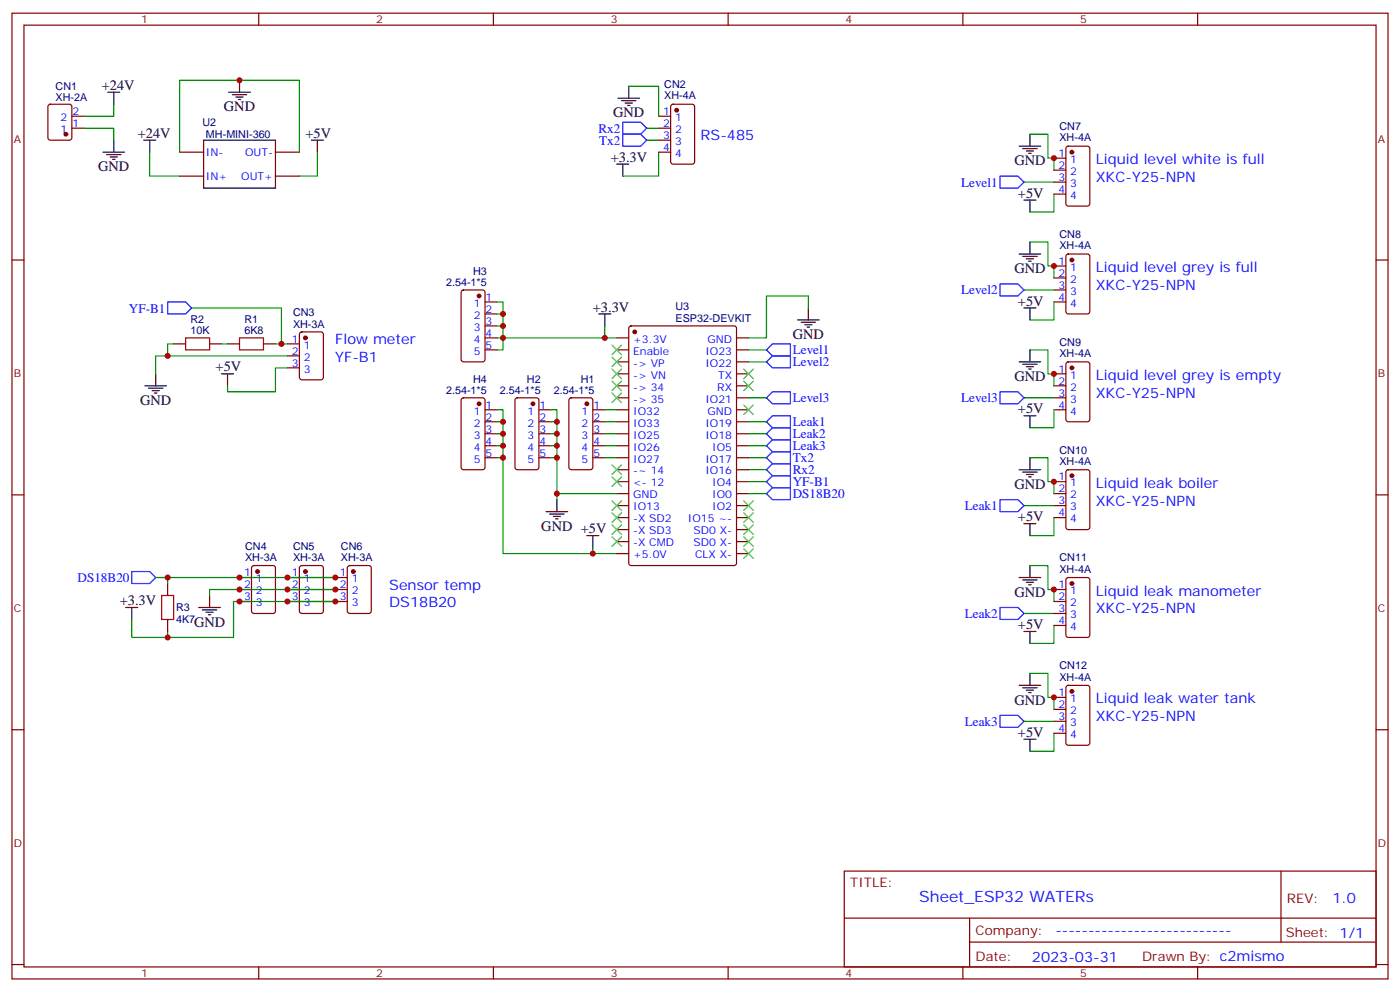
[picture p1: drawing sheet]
<svg xmlns="http://www.w3.org/2000/svg" width="412mm" height="292mm" viewBox="0 0 412 292" stroke-linecap="round" stroke-linejoin="round" font-family="sans-serif">
<g fill="none" stroke="#870000" stroke-width=".35">
<path d="M3.5 3.9h405.4v284.3h-405.4zM7.1 7.4h398.2v277.3h-398.2zM76.2 3.9v3.5M145.3 3.9v3.5M214.5 3.9v3.5M283.6 3.9v3.5M352.8 3.9v3.5M14.3 30.9l.5-.2h5.7l.6 .4 .1 9.5-.5 .6-5.9 .1-.6-.5-.1-9.4zM21.2 37.7h3.5M21.2 34.2h3.5M194 37.7h3.6M194 34.2h3.6"/>
<path d="M197.8 30.9l.5-.2h5.6l.7 .4v16.5l-.5 .7h-5.8l-.7-.4v-16.5zM52.9 44.8h7.1M52.9 51.9h7.1M81.1 44.8h7.1M81.1 51.9h7.1M194 44.8h3.6M194 41.3h3.6M310.4 46.6h3.6M310.4 50.1h3.6M310.4 53.6h3.6M310.4 57.2h3.6M314.2 43.2l.5-.2h5.6l.7 .5v16.5l-.4 .6-5.9 .1-.7-.5v-16.5z"/>
<path d="M3.5 76.6h3.6M310.4 78.3h3.6M314.2 75l.5-.2h5.6l.7 .4v16.5l-.4 .7h-5.9l-.7-.4v-16.5zM405.3 76.6h3.6M88.4 97.9l.5-.2h5.6l.7 .5v12.9l-.4 .7h-5.9l-.7-.4v-13zM136.1 85.6l.4-.2h5.7l.6 .4 .1 20-.5 .7h-5.9l-.6-.4-.1-20zM142.9 99.5h3.5M142.9 88.9h3.5M142.9 96h3.5M142.9 92.4h3.5M181.7 99.5h3.5M185.4 96.2l.5-.2h30.4l.6 .4 .1 69.4-.5 .7h-30.6l-.6-.5-.1-69.3z"/>
<path d="M217 99.5h3.5M310.4 81.8h3.6M310.4 85.4h3.6M310.4 88.9h3.6M51.2 101.2h3.5M61.7 101.2h3.6M67 101.2h3.6M77.6 101.2h3.5M84.7 101.2h3.5M84.7 104.8h3.5M84.7 108.3h3.5M136.1 117.3l.4-.2h5.7l.6 .5 .1 20-.5 .6-5.9 .1-.6-.5-.1-20z"/>
<path d="M142.9 103h3.5M151.9 117.3l.5-.2h5.6l.7 .5v20l-.4 .6-5.9 .1-.7-.5v-20zM167.8 117.3l.5-.2h5.6l.7 .5v20l-.4 .6-5.9 .1-.7-.5v-20zM181.7 103h3.5M181.7 106.5h3.5M181.7 110.1h3.5M181.7 113.6h3.5M181.7 117.1h3.5M217 103h3.5M217 106.5h3.5M217 110.1h3.5M217 113.6h3.5"/>
<path d="M217 117.1h3.5M310.4 110.1h3.6M310.4 113.6h3.6M310.4 117.1h3.6M314.2 106.7l.5-.2h5.6l.7 .5v16.5l-.4 .6-5.9 .1-.7-.5v-16.5zM142.9 120.7h3.5M142.9 124.2h3.5M142.9 127.7h3.5M142.9 131.2h3.5M142.9 134.8h3.5M158.7 120.7h3.6M158.7 124.2h3.6"/>
<path d="M158.7 127.7h3.6M158.7 131.2h3.6M158.7 134.8h3.6M174.6 120.7h3.6M174.6 124.2h3.6M174.6 127.7h3.6M174.6 131.2h3.6M174.6 134.8h3.6M181.7 120.7h3.5M181.7 124.2h3.5M181.7 127.7h3.5M181.7 131.2h3.5"/>
<path d="M181.7 134.8h3.5M181.7 138.3h3.5M217 120.7h3.5M217 124.2h3.5M217 127.7h3.5M217 131.2h3.5M217 134.8h3.5M217 138.3h3.5M310.4 120.7h3.6M314.2 138.5l.5-.2h5.6l.7 .4v16.5l-.4 .7h-5.9l-.7-.4v-16.5zM3.5 145.7h3.6M181.7 141.8h3.5"/>
<path d="M181.7 145.3h3.5M181.7 148.9h3.5M181.7 152.4h3.5M181.7 155.9h3.5M181.7 159.5h3.5M217 141.8h3.5M217 145.3h3.5M217 148.9h3.5M217 152.4h3.5M217 155.9h3.5M217 159.5h3.5M310.4 141.8h3.6"/>
<path d="M310.4 145.3h3.6M310.4 148.9h3.6M310.4 152.4h3.6M405.3 145.7h3.6M49.4 171.8v3.5M70.6 170h3.5M70.6 173.6h3.5M70.6 177.1h3.5M74.3 166.7l.5-.2h5.6l.7 .4v13l-.4 .7h-5.9l-.7-.4v-13zM84.7 170h3.5M84.7 173.6h3.5M84.7 177.1h3.5"/>
<path d="M88.4 166.7l.5-.2h5.6l.7 .4v13l-.4 .7h-5.9l-.7-.4v-13zM98.8 170h3.5M98.8 173.6h3.5M98.8 177.1h3.5M102.5 166.7l.5-.2h5.7l.6 .4 .1 13-.5 .7h-5.9l-.6-.4-.1-13zM181.7 163h3.5M217 163h3.5M310.4 173.6h3.6M310.4 177.1h3.6M314.2 170.2l.5-.2h5.6l.7 .5v16.5l-.4 .6-5.9 .1-.7-.5v-16.5zM49.4 182.4v3.5M310.4 180.6h3.6"/>
<path d="M310.4 184.2h3.6M3.5 214.8h3.6M310.4 205.3h3.6M310.4 208.8h3.6M310.4 212.4h3.6M310.4 215.9h3.6M314.2 202l.5-.2h5.6l.7 .4v16.5l-.4 .7h-5.9l-.7-.4v-16.5zM405.3 214.8h3.6M248.7 256.5h156.6v28.2h-156.6zM377.3 256.5v20.9M248.7 270.3h156.5M285.6 277.4h119.6"/>
<path d="M285.6 270.3v14.1M3.5 284h3.6M76.2 284.7v3.5M145.3 284.7v3.5M214.5 284.7v3.5M283.6 284.7v3.5M352.8 284.7v3.5M405.3 284h3.6"/>
</g>
<g fill="none" stroke="#008700" stroke-width=".35">
<path d="M24.7 37.7h8.8v3.6M33.5 30.7v3.5h-8.8M185.2 25.4h8.8v8.8M190.5 37.7h3.5M303.4 39.5h5.3v7.1h1.7v3.5M44.1 44.8v7.1h8.8M52.9 44.8v-21.2h35.3v21.2M93.5 44.8v7.1h-5.3M190.5 41.3h3.5M194 44.8v7.1h-10.6M301.6 53.6h8.8M310.4 57.2v5.2h-7"/>
<path d="M303.4 71.3h5.3v7h1.7v3.5M56.4 90.7h26.5v10.5M146.4 88.9h1.8v10.6h-1.8M146.4 96h1.8M146.4 92.4h1.8M178.2 96v3.5h3.5M178.2 99.5h-30v3.5h-1.8M238.1 90.7v-3.6h-12.3v12.4h-5.3M301.6 85.4h8.8M310.4 88.9v5.3h-7M51.2 101.2h-1.8v3.6M65.3 101.2h1.7"/>
<path d="M81.1 101.2h3.6M84.7 104.8h-38.8v5.3M84.7 108.3h-3.6v7.1h-14.1v-1.8M220.5 117.1h5.3M220.5 103h5.3M220.5 106.5h5.3M301.6 117.1h8.8M303.4 103h5.3v7.1h1.7v3.5M146.4 120.7h1.8v42.3h26.4M146.4 134.8h1.8M146.4 124.2h1.8M146.4 127.7h1.8"/>
<path d="M146.4 131.2h1.8M162.3 120.7h1.7v24.6M162.3 134.8h1.7M162.3 124.2h1.7M162.3 127.7h1.7M162.3 131.2h1.7M178.2 134.8h3.5M178.2 124.2h3.5M178.2 127.7h3.5M178.2 131.2h3.5M178.2 120.7h3.5M220.5 134.8h5.3"/>
<path d="M220.5 138.3h5.3M220.5 124.2h5.3M220.5 127.7h5.3M220.5 131.2h5.3M303.4 134.8h5.3v7h1.7v3.5M310.4 120.7v5.2h-7M181.7 145.3h-17.7v1.8M220.5 141.8h5.3M220.5 145.3h5.3M301.6 148.9h8.8M310.4 152.4v5.3h-7M45.9 170h52.9"/>
<path d="M49.4 170v1.8M84.7 173.6h14.1h-37.1v1.7M84.7 177.1h14.1h-30v10.6h-19.4v-1.8M174.6 161.2v1.8h7.1M303.4 166.5h5.3v7.1h1.7v3.5M38.8 182.4v5.3h10.6M301.6 180.6h8.8M303.4 198.3h5.3v7h1.7v3.5M310.4 184.2v5.2h-7M301.6 212.4h8.8M310.4 215.9v5.3h-7"/>
</g>
<g fill="none" stroke="#000" stroke-width=".35">
<path d="M31.7 27.2h3.6M33.5 27.2v3.5M67.4 27.2h6.3M68.4 27.9h4.3M69.5 28.6h2.1M70.2 29.3h.7M70.6 23.6v3.6M182 28.9h6.4M183.1 29.6h4.2M184.1 30.3h2.2M184.9 31h.7M185.2 25.4v3.5"/>
<path d="M303.4 39.5v3.5M30.3 44.8h6.4M31.4 45.5h4.2M32.5 46.2h2.1M33.2 46.9h.7M33.5 41.3v3.5M42.3 41.3h3.6M44.1 41.3v3.5M60 41.3h21.1v14.1h-21.1zM91.7 41.3h3.5M93.5 41.3v3.5M181.7 48.3h3.5"/>
<path d="M183.4 48.3v3.6M300.2 43h6.4M301.3 43.7h4.2M301.6 58.9h3.6M302.3 44.5h2.1M303 45.2h.7M303.4 58.9v3.5M300.2 74.8h6.4M301.3 75.5h4.2M302.3 76.2h2.1M303 76.9h.7M303.4 71.3v3.5"/>
<path d="M176.4 92.4h3.5M178.2 92.4v3.6M234.9 94.2h6.4M236 94.9h4.2M237.1 95.6h2.1M237.8 96.3h.7M238.1 90.7v3.5M301.6 90.7h3.6M303.4 90.7v3.5M42.7 113.6h6.3M43.7 114.3h4.3M44.8 115h2.1"/>
<path d="M45.5 115.7h.7M45.9 110.1v3.5M65.3 110.1h3.5M67 110.1v3.5M300.2 106.5h6.4M301.3 107.2h4.2M302.3 108h2.1M303 108.7h.7M303.4 103v3.5M300.2 138.3h6.4M301.3 139h4.2M301.6 122.4h3.6"/>
<path d="M302.3 139.7h2.1M303.4 122.4v3.5M303.4 134.8v3.5M160.9 150.6h6.3M161.9 151.3h4.3M163 152h2.1M163.7 152.8h.7M164 147.1v3.5M172.9 157.7h3.5M174.6 157.7v3.5M301.6 154.2h3.6M303 140.4h.7"/>
<path d="M303.4 154.2v3.5M37 178.9h3.6M38.8 178.9v3.5M58.6 178.9h6.3M59.6 179.6h4.3M61.7 175.3v3.6M300.2 170h6.4M301.3 170.7h4.2M302.3 171.5h2.1M303 172.2h.7M303.4 166.5v3.5M60.7 180.3h2.1"/>
<path d="M61.4 181h.7M301.6 185.9h3.6M303.4 185.9v3.5M303.4 198.3v3.5M300.2 201.8h6.4M301.3 202.5h4.2M301.6 217.7h3.6M302.3 203.2h2.1M303 203.9h.7M303.4 217.7v3.5"/>
</g>
<g fill="#870000" stroke="#870000" stroke-width=".35">
<circle cx="19.4" cy="39.5" r=".53"/>
<circle cx="315.7" cy="44.8" r=".53"/>
<circle cx="199.3" cy="32.5" r=".53"/>
<circle cx="75.8" cy="168.3" r=".53"/>
<circle cx="90" cy="99.5" r=".53"/>
<circle cx="187" cy="97.7" r=".53"/>
<circle cx="315.7" cy="140.1" r=".53"/>
<circle cx="90" cy="168.3" r=".53"/>
<circle cx="315.7" cy="76.6" r=".53"/>
<circle cx="315.7" cy="108.3" r=".53"/>
<circle cx="315.7" cy="171.8" r=".53"/>
<circle cx="315.7" cy="203.6" r=".53"/>
<circle cx="104.1" cy="168.3" r=".53"/>
<circle cx="172.9" cy="118.9" r=".53"/>
<circle cx="157" cy="118.9" r=".53"/>
<circle cx="141.1" cy="87.1" r=".53"/>
<circle cx="141.1" cy="118.9" r=".53"/>
</g>
<g fill="none" stroke="#00f" stroke-width=".35">
<path d="M183.4 39.5h5.3l1.8 1.8-1.8 1.7h-5.3zM183.4 36h5.3l1.8 1.7-1.8 1.8h-5.3zM294.6 51.9h5.3l1.7 1.7-1.7 1.8h-5.3zM49.4 88.9h5.3l1.7 1.8-1.7 1.7h-5.3zM294.6 83.6h5.3l1.7 1.8-1.7 1.7h-5.3zM227.5 101.2h5.3v3.6h-5.3l-1.7-1.8zM227.5 104.8h5.3v3.5h-5.3l-1.7-1.8zM227.5 115.4h5.3v3.5h-5.3l-1.7-1.8zM294.6 115.4h5.3l1.7 1.7-1.7 1.8h-5.3zM227.5 133h5.3v3.5h-5.3l-1.7-1.7zM227.5 136.5h5.3v3.6h-5.3l-1.7-1.8zM227.5 122.4h5.3v3.5h-5.3l-1.7-1.7z"/>
<path d="M227.5 125.9h5.3v3.6h-5.3l-1.7-1.8zM227.5 129.5h5.3v3.5h-5.3l-1.7-1.8zM227.5 140.1h5.3v3.5h-5.3l-1.7-1.8zM227.5 143.6h5.3v3.5h-5.3l-1.7-1.8zM294.6 147.1h5.3l1.7 1.8-1.7 1.7h-5.3zM38.8 168.3h5.3l1.8 1.7-1.8 1.8h-5.3zM294.6 178.9h5.3l1.7 1.7-1.7 1.8h-5.3zM294.6 210.6h5.3l1.7 1.8-1.7 1.7h-5.3z"/>
</g>
<path d="M54.7 99.5h7v3.5h-7zM70.6 99.5h7v3.5h-7zM47.6 175.3h3.6v7.1h-3.6z" fill="none" stroke="#a10000" stroke-width=".35"/>
<g fill="none" stroke="#3c3" stroke-width=".35">
<path d="M180.3 101.6l2.8 2.8M180.3 105.1l2.8 2.9M180.3 108.7l2.8 2.8M180.3 112.2l2.8 2.8M180.3 115.7l2.8 2.8M183.1 101.6l-2.8 2.8M183.1 105.1l-2.8 2.9M183.1 108.7l-2.8 2.8M183.1 112.2l-2.8 2.8M183.1 115.7l-2.8 2.8M219.1 108.7l2.8 2.8M219.1 112.2l2.8 2.8"/>
<path d="M219.1 119.2l2.8 2.9M221.9 108.7l-2.8 2.8M221.9 112.2l-2.8 2.8M221.9 119.2l-2.8 2.9M180.3 136.9l2.8 2.8M183.1 136.9l-2.8 2.8M180.3 140.4l2.8 2.8M180.3 147.5l2.8 2.8M180.3 151l2.8 2.8M180.3 154.5l2.8 2.8M180.3 158l2.8 2.9M183.1 147.5l-2.8 2.8"/>
<path d="M183.1 151l-2.8 2.8M183.1 140.4l-2.8 2.8M183.1 154.5l-2.8 2.8M183.1 158l-2.8 2.9M219.1 158l2.8 2.9M219.1 154.5l2.8 2.8M219.1 151l2.8 2.8M219.1 147.5l2.8 2.8M221.9 158l-2.8 2.9M221.9 154.5l-2.8 2.8M221.9 151l-2.8 2.8M221.9 147.5l-2.8 2.8"/>
<path d="M219.1 161.6l2.8 2.8M221.9 161.6l-2.8 2.8"/>
</g>
<g fill="#c00">
<circle cx="70.6" cy="23.6" r=".88"/>
<circle cx="310.4" cy="46.6" r=".88"/>
<circle cx="49.4" cy="170" r=".88"/>
<circle cx="49.4" cy="104.8" r=".88"/>
<circle cx="82.9" cy="101.2" r=".88"/>
<circle cx="49.4" cy="187.7" r=".88"/>
<circle cx="310.4" cy="141.8" r=".88"/>
<circle cx="310.4" cy="78.3" r=".88"/>
<circle cx="310.4" cy="110.1" r=".88"/>
<circle cx="310.4" cy="173.6" r=".88"/>
<circle cx="310.4" cy="205.3" r=".88"/>
<circle cx="70.6" cy="170" r=".88"/>
<circle cx="70.6" cy="173.6" r=".88"/>
<circle cx="70.6" cy="177.1" r=".88"/>
<circle cx="84.7" cy="170" r=".88"/>
<circle cx="84.7" cy="173.6" r=".88"/>
<circle cx="84.7" cy="177.1" r=".88"/>
<circle cx="98.8" cy="170" r=".88"/>
<circle cx="98.8" cy="173.6" r=".88"/>
<circle cx="98.8" cy="177.1" r=".88"/>
<circle cx="164" cy="145.3" r=".88"/>
<circle cx="164" cy="134.8" r=".88"/>
<circle cx="164" cy="131.2" r=".88"/>
<circle cx="164" cy="127.7" r=".88"/>
<circle cx="164" cy="124.2" r=".88"/>
<circle cx="178.2" cy="99.5" r=".88"/>
<circle cx="148.2" cy="99.5" r=".88"/>
<circle cx="148.2" cy="96" r=".88"/>
<circle cx="148.2" cy="92.4" r=".88"/>
<circle cx="174.6" cy="163" r=".88"/>
<circle cx="148.2" cy="134.8" r=".88"/>
<circle cx="148.2" cy="131.2" r=".88"/>
<circle cx="148.2" cy="127.7" r=".88"/>
<circle cx="148.2" cy="124.2" r=".88"/>
</g>
<text font-size="4.6" fill="#00f" x="270.8" y="265.5">Sheet_ESP32 WATERs</text>
<g font-size="4.2">
<text x="30" y="26.5">+24V</text>
<text x="66" y="32.8">GND</text>
<text x="180.6" y="34.6">GND</text>
<text x="40.6" y="40.6">+24V</text>
<text x="90" y="40.6">+5V</text>
<text x="179.9" y="47.6">+3.3V</text>
<text x="28.9" y="50.4">GND</text>
<text x="298.8" y="48.7">GND</text>
<text x="299.9" y="58.2">+5V</text>
<text x="298.8" y="80.4">GND</text>
<text x="299.9" y="90">+5V</text>
<text x="174.6" y="91.7">+3.3V</text>
<text x="233.5" y="99.8">GND</text>
<text x="63.5" y="109.4">+5V</text>
<text x="298.8" y="112.2">GND</text>
<text x="41.3" y="119.2">GND</text>
<text x="299.9" y="121.7">+5V</text>
<text x="298.8" y="143.9">GND</text>
<text x="299.9" y="153.5">+5V</text>
<text x="159.5" y="156.3">GND +5V</text>
<text x="35.3" y="178.2">+3.3V</text>
<text x="298.8" y="175.7">GND</text>
<text x="57.1" y="184.5">GND</text>
<text x="299.9" y="185.2">+5V</text>
<text x="298.8" y="207.4">GND</text>
<text x="299.9" y="217">+5V</text>
</g>
<g font-size="4.2" fill="#00f">
<text x="206.4" y="41.3">RS-485</text>
<text x="322.8" y="53.6">XKC-Y25-NPN</text>
<text x="322.8" y="48.3">Liquid level white is full</text>
<text x="322.8" y="80.1">Liquid level grey is full</text>
<text x="322.8" y="85.4">XKC-Y25-NPN</text>
<text x="98.8" y="101.2">Flow meter</text>
<text x="98.8" y="106.5">YF-B1</text>
<text x="322.8" y="111.8">Liquid level grey is empty</text>
<text x="322.8" y="117.1">XKC-Y25-NPN</text>
<text x="322.8" y="143.6">Liquid leak boiler</text>
<text x="322.8" y="148.9">XKC-Y25-NPN</text>
<text x="114.7" y="173.6">Sensor temp</text>
<text x="114.7" y="178.9">DS18B20</text>
<text x="322.8" y="175.3">Liquid leak manometer</text>
<text x="322.8" y="180.6">XKC-Y25-NPN</text>
<text x="322.8" y="207.1">Liquid leak water tank</text>
<text x="322.8" y="212.4">XKC-Y25-NPN</text>
<text x="392.5" y="265.7">1.0</text>
<text x="310.9" y="275.3">---------------------------</text>
<text x="304" y="283.1">2023-03-31</text>
</g>
<g font-size="3.9" fill="#00f">
<text x="176.3" y="39">Rx2</text>
<text x="176.5" y="42.6">Tx2</text>
<text x="283.1" y="54.9">Level1</text>
<text x="283.1" y="86.7">Level2</text>
<text x="38" y="92.1">YF-B1</text>
<text x="233.5" y="104.3">Level1</text>
<text x="233.5" y="107.9">Level2</text>
<text x="233.5" y="118.4">Level3</text>
<text x="283.1" y="118.4">Level3</text>
<text x="233.5" y="125.5">Leak1</text>
<text x="233.5" y="129">Leak2</text>
<text x="233.5" y="136">Tx2</text>
<text x="233.5" y="132.6">Leak3</text>
<text x="233.5" y="139.6">Rx2</text>
<text x="233.5" y="143.2">YF-B1</text>
<text x="233.5" y="146.8">DS18B20</text>
<text x="284.2" y="150.2">Leak1</text>
<text x="22.8" y="171.5">DS18B20</text>
<text x="284.2" y="181.9">Leak2</text>
<text x="284.2" y="213.7">Leak3</text>
</g>
<g font-size="3.9" fill="#800">
<text x="250.5" y="261.1">TITLE:</text>
<text x="379.1" y="265.7">REV:</text>
<text x="287.4" y="275.3">Company:</text>
<text x="378.7" y="275.9">Sheet: 1/1</text>
<text x="287.4" y="282.9">Date:</text>
<text x="336.4" y="283">Drawn By: c2mismo</text>
</g>
<g font-size="3.2" fill="#800">
<text x="41.6" y="6.9">1</text>
<text x="110.8" y="6.9">2</text>
<text x="179.9" y="6.9">3</text>
<text x="249.1" y="6.9">4</text>
<text x="318.2" y="6.9">5</text>
<text x="4.1" y="42">A</text>
<text x="405.9" y="42">A</text>
<text x="4.1" y="111.1">B</text>
<text x="405.9" y="111.1">B</text>
<text x="4.1" y="180.3">C</text>
<text x="405.9" y="180.3">C</text>
<text x="4.1" y="249.4">D</text>
<text x="405.9" y="249.4">D</text>
<text x="41.6" y="287.7">1</text>
<text x="110.8" y="287.7">2</text>
<text x="179.9" y="287.7">3</text>
<text x="249.1" y="287.7">4</text>
<text x="318.2" y="287.7">5</text>
</g>
<g font-size="3.2" fill="#000080">
<text x="16.4" y="29.6">XH-2A</text>
<text x="16.4" y="26.4">CN1</text>
<text x="195.7" y="29.3">XH-4A</text>
<text x="195.7" y="25.9">CN2</text>
<text x="59.6" y="37.1">U2</text>
<text x="60.7" y="40.7">MH-MINI-360</text>
<text x="312.1" y="41.6">XH-4A</text>
<text x="312.1" y="38.3">CN7</text>
<text x="312.1" y="70">CN8</text>
<text x="312.1" y="73.4">XH-4A</text>
<text x="139.3" y="81.1">H3</text>
<text x="131.4" y="84.3">2.54-1*5</text>
<text x="56.1" y="95.1">R2</text>
<text x="72" y="95.1">R1</text>
<text x="86.3" y="93.2">CN3</text>
<text x="199" y="94.9">ESP32-DEVKIT</text>
<text x="199" y="91.4">U3</text>
<text x="56.1" y="98.4">10K</text>
<text x="72" y="98.4">6K8</text>
<text x="86.3" y="96.5">XH-3A</text>
<text x="312.1" y="101.8">CN9</text>
<text x="312.1" y="105.1">XH-4A</text>
<text x="139.3" y="112.8">H4</text>
<text x="155.2" y="112.8">H2</text>
<text x="171.1" y="112.8">H1</text>
<text x="131.4" y="116.1">2.54-1*5</text>
<text x="147.3" y="116.1">2.54-1*5</text>
<text x="163.1" y="116.1">2.54-1*5</text>
<text x="312.1" y="136.9">XH-4A</text>
<text x="312.1" y="133.5">CN10</text>
<text x="72.2" y="162">CN4</text>
<text x="86.3" y="162">CN5</text>
<text x="100.4" y="162">CN6</text>
<text x="72.2" y="165.3">XH-3A</text>
<text x="86.3" y="165.3">XH-3A</text>
<text x="100.4" y="165.3">XH-3A</text>
<text x="312.1" y="165.3">CN11</text>
<text x="312.1" y="168.6">XH-4A</text>
<text x="51.9" y="183.3">4K7</text>
<text x="51.9" y="180">R3</text>
<text x="312.1" y="197">CN12</text>
<text x="312.1" y="200.4">XH-4A</text>
</g>
<g font-size="3.2" fill="#00f">
<text x="17.8" y="35.6">2</text>
<text x="21.3" y="33.9">2</text>
<text x="195.4" y="33.9">1</text>
<text x="198.9" y="35.6">1</text>
<text x="17.8" y="39.2">1</text>
<text x="21.3" y="37.4">1</text>
<text x="195.4" y="37.4">2</text>
<text x="195.4" y="40.9">3</text>
<text x="198.9" y="39.2">2</text>
<text x="60.7" y="45.9">IN-</text>
<text x="72.2" y="45.9">OUT-</text>
<text x="195.4" y="44.5">4</text>
<text x="198.9" y="42.7">3</text>
<text x="198.9" y="46.2">4</text>
<text x="311.8" y="46.2">1</text>
<text x="315.3" y="48">1</text>
<text x="60.7" y="52.9">IN+</text>
<text x="71.1" y="52.9">OUT+</text>
<text x="311.8" y="49.7">2</text>
<text x="311.8" y="53.3">3</text>
<text x="315.3" y="51.5">2</text>
<text x="311.8" y="56.8">4</text>
<text x="315.3" y="55">3</text>
<text x="315.3" y="58.6">4</text>
<text x="311.8" y="78">1</text>
<text x="311.8" y="81.5">2</text>
<text x="315.3" y="79.7">1</text>
<text x="315.3" y="83.3">2</text>
<text x="143.1" y="88.5">1</text>
<text x="311.8" y="85">3</text>
<text x="311.8" y="88.5">4</text>
<text x="315.3" y="86.8">3</text>
<text x="139.6" y="93.8">2</text>
<text x="139.6" y="90.3">1</text>
<text x="143.1" y="95.6">3</text>
<text x="143.1" y="92.1">2</text>
<text x="315.3" y="90.3">4</text>
<text x="86" y="100.9">1</text>
<text x="139.6" y="100.9">4</text>
<text x="139.6" y="97.4">3</text>
<text x="143.1" y="99.1">4</text>
<text x="186.5" y="100.9">+3.3V</text>
<text x="208.4" y="100.9">GND</text>
<text x="86" y="104.4">2</text>
<text x="86" y="108">3</text>
<text x="89.5" y="102.7">1</text>
<text x="89.5" y="106.2">2</text>
<text x="139.6" y="104.4">5</text>
<text x="143.1" y="102.7">5</text>
<text x="186.5" y="108">-&gt; VP</text>
<text x="186.5" y="104.4">Enable</text>
<text x="207.8" y="104.4">IO23</text>
<text x="207.8" y="108">IO22</text>
<text x="89.5" y="109.7">3</text>
<text x="186.5" y="111.5">-&gt; VN</text>
<text x="211.5" y="111.5">TX</text>
<text x="311.8" y="109.7">1</text>
<text x="311.8" y="113.2">2</text>
<text x="315.3" y="111.5">1</text>
<text x="186.5" y="118.5">-&gt; 35</text>
<text x="186.5" y="115">-&gt; 34</text>
<text x="207.8" y="118.5">IO21</text>
<text x="211.3" y="115">RX</text>
<text x="311.8" y="116.8">3</text>
<text x="315.3" y="115">2</text>
<text x="315.3" y="118.5">3</text>
<text x="139.6" y="125.6">2</text>
<text x="139.6" y="122.1">1</text>
<text x="143.1" y="123.8">2</text>
<text x="143.1" y="120.3">1</text>
<text x="155.4" y="125.6">2</text>
<text x="155.4" y="122.1">1</text>
<text x="158.9" y="123.8">2</text>
<text x="158.9" y="120.3">1</text>
<text x="171.3" y="125.6">2</text>
<text x="171.3" y="122.1">1</text>
<text x="174.8" y="123.8">2</text>
<text x="174.8" y="120.3">1</text>
<text x="186.5" y="125.6">IO33</text>
<text x="186.5" y="122.1">IO32</text>
<text x="207.8" y="125.6">IO19</text>
<text x="208.4" y="122.1">GND</text>
<text x="311.8" y="120.3">4</text>
<text x="315.3" y="122.1">4</text>
<text x="139.6" y="129.1">3</text>
<text x="143.1" y="130.9">4</text>
<text x="143.1" y="127.4">3</text>
<text x="155.4" y="129.1">3</text>
<text x="158.9" y="130.9">4</text>
<text x="158.9" y="127.4">3</text>
<text x="171.3" y="129.1">3</text>
<text x="174.8" y="130.9">4</text>
<text x="174.8" y="127.4">3</text>
<text x="186.5" y="129.1">IO25</text>
<text x="207.8" y="129.1">IO18</text>
<text x="139.6" y="136.2">5</text>
<text x="139.6" y="132.6">4</text>
<text x="143.1" y="134.4">5</text>
<text x="155.4" y="136.2">5</text>
<text x="155.4" y="132.6">4</text>
<text x="158.9" y="134.4">5</text>
<text x="171.3" y="136.2">5</text>
<text x="171.3" y="132.6">4</text>
<text x="174.8" y="134.4">5</text>
<text x="186.5" y="136.2">IO27</text>
<text x="186.5" y="132.6">IO26</text>
<text x="207.8" y="136.2">IO17</text>
<text x="209.8" y="132.6">IO5</text>
<text x="186.5" y="143.2">&lt;- 12</text>
<text x="186.5" y="139.7">-~ 14</text>
<text x="207.8" y="139.7">IO16</text>
<text x="209.8" y="143.2">IO4</text>
<text x="311.8" y="141.5">1</text>
<text x="315.3" y="143.2">1</text>
<text x="186.5" y="146.8">GND</text>
<text x="209.8" y="146.8">IO0</text>
<text x="311.8" y="145">2</text>
<text x="311.8" y="148.5">3</text>
<text x="315.3" y="146.8">2</text>
<text x="186.5" y="153.8">-X SD2</text>
<text x="186.5" y="150.3">IO13</text>
<text x="202.6" y="153.8">IO15 ~-</text>
<text x="209.8" y="150.3">IO2</text>
<text x="311.8" y="152">4</text>
<text x="315.3" y="150.3">3</text>
<text x="315.3" y="153.8">4</text>
<text x="186.5" y="160.9">-X CMD</text>
<text x="186.5" y="157.3">-X SD3</text>
<text x="204.3" y="157.3">SD0 X-</text>
<text x="204.3" y="160.9">SD0 X-</text>
<text x="186.5" y="164.4">+5.0V</text>
<text x="204.8" y="164.4">CLX X-</text>
<text x="71.9" y="169.7">1</text>
<text x="71.9" y="173.2">2</text>
<text x="75.4" y="171.5">1</text>
<text x="86" y="169.7">1</text>
<text x="86" y="173.2">2</text>
<text x="89.5" y="171.5">1</text>
<text x="100.1" y="169.7">1</text>
<text x="100.1" y="173.2">2</text>
<text x="103.6" y="171.5">1</text>
<text x="311.8" y="173.2">1</text>
<text x="71.9" y="176.7">3</text>
<text x="75.4" y="175">2</text>
<text x="75.4" y="178.5">3</text>
<text x="86" y="176.7">3</text>
<text x="89.5" y="175">2</text>
<text x="89.5" y="178.5">3</text>
<text x="100.1" y="176.7">3</text>
<text x="103.6" y="175">2</text>
<text x="103.6" y="178.5">3</text>
<text x="311.8" y="176.7">2</text>
<text x="315.3" y="175">1</text>
<text x="315.3" y="178.5">2</text>
<text x="311.8" y="180.3">3</text>
<text x="311.8" y="183.8">4</text>
<text x="315.3" y="182">3</text>
<text x="315.3" y="185.6">4</text>
<text x="311.8" y="205">1</text>
<text x="311.8" y="208.5">2</text>
<text x="315.3" y="206.7">1</text>
<text x="311.8" y="212">3</text>
<text x="311.8" y="215.5">4</text>
<text x="315.3" y="210.3">2</text>
<text x="315.3" y="213.8">3</text>
<text x="315.3" y="217.3">4</text>
</g>
</svg>
